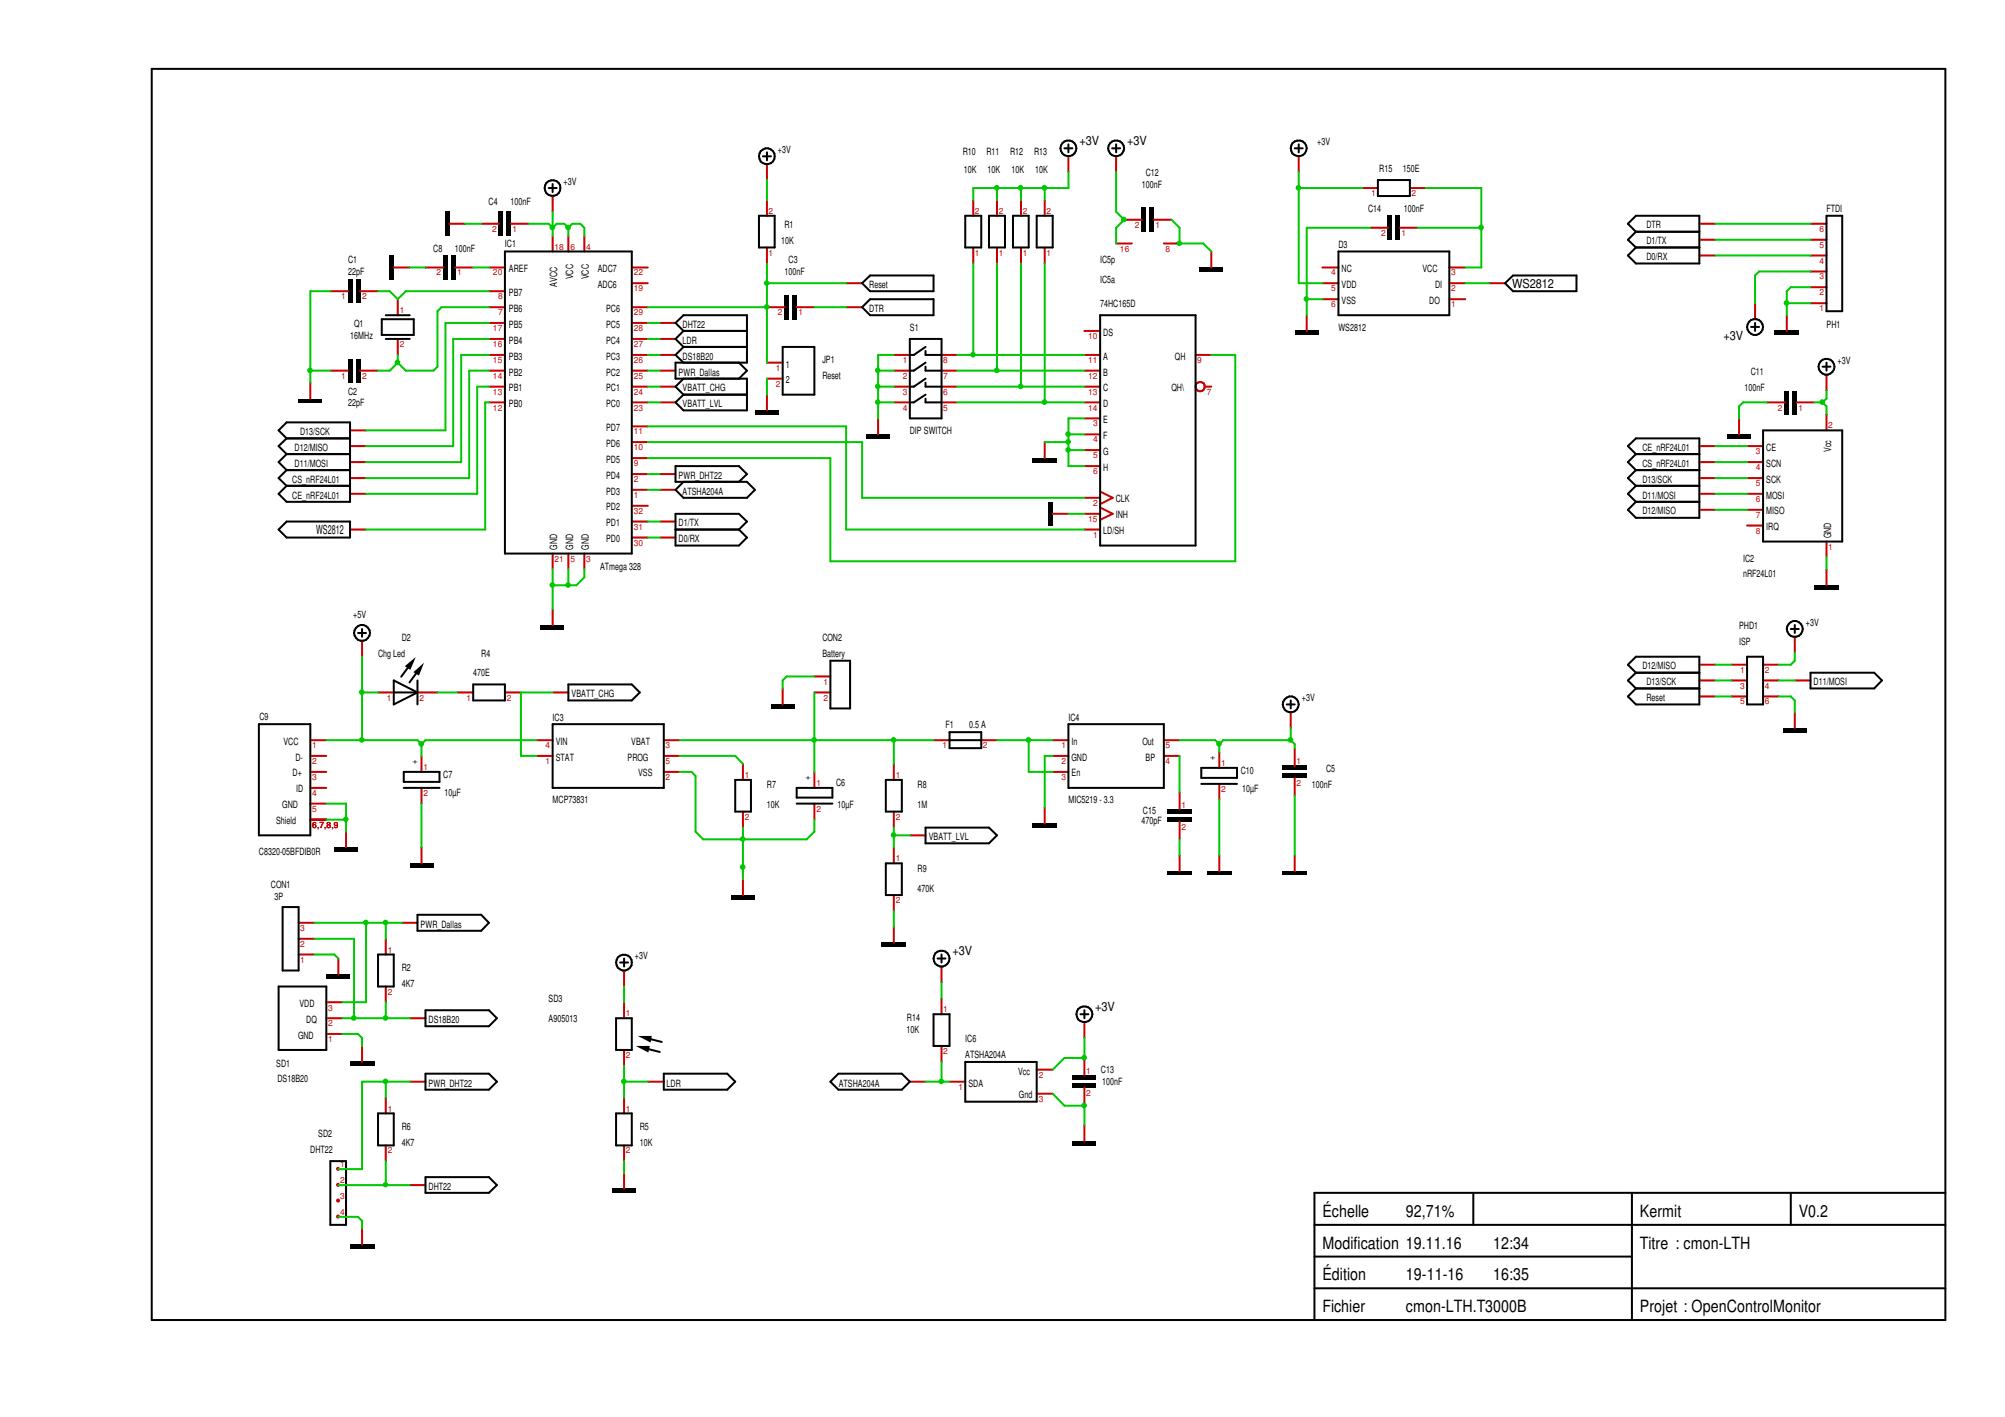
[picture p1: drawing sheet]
<svg xmlns="http://www.w3.org/2000/svg" width="297mm" height="210mm" viewBox="0 0 297 210" stroke-linecap="round" stroke-linejoin="round" font-family="sans-serif">
<path d="M220.6 42h2.4M51.9 78.4h2.3" fill="none" stroke="#c80000" stroke-width=".3"/>
<path d="M223 42l1.2-1.2h9.4v2.3h-9.4zM41.3 78.4l1.2-1.1h9.4v2.3h-9.4z" fill="none" stroke="#000001" stroke-width=".3"/>
<path d="M191.8 49h3.5v.6h-3.5z" fill-rule="evenodd" fill="#000001"/>
<path d="M193.6 46.7v2.3" fill="none" stroke="#c80000" stroke-width=".3"/>
<g fill="#000001">
<path d="M205.6 32h.6v3.5h-.6z" fill-rule="evenodd"/>
<path d="M206.8 32h.6v3.5h-.6z" fill-rule="evenodd"/>
</g>
<path d="M192.4 23.2v2.3M195.9 39.6h2.4M201.8 27.9h2.3M203 33.7h2.6M207.4 33.7h2.6M208.9 27.9h2.3M214.7 39.6h2.4M195.9 44.3h2.4M195.9 42h2.4M214.7 44.3h2.4M214.7 42h2.4" fill="none" stroke="#c80000" stroke-width=".3"/>
<g fill="none" stroke="#000001" stroke-width=".3">
<path d="M191.8 22h1.2M192.4 21.4v1.2M198.3 37.3h16.4v9.4h-16.4zM204.1 26.7h4.8v2.3h-4.8z"/>
<circle cx="192.4" cy="21.9" r="1.18"/>
</g>
<path d="M153 67.9h3.5v.6h-3.5z" fill-rule="evenodd" fill="#000001"/>
<path d="M97.7 72.6h2.4M154.8 65.5v2.4M139.5 143.2v2.3M139.5 147.9v2.3M139.5 154.9v2.4" fill="none" stroke="#c80000" stroke-width=".3"/>
<g fill="none" stroke="#000001" stroke-width=".3">
<path d="M100.1 72.6l1.2-1.2h9.4l1.1 1.2-1.1 1.1h-9.4zM138.3 150.2h2.4v4.7h-2.4zM138.9 142h1.2M139.5 141.4v1.2"/>
<circle cx="139.5" cy="142" r="1.19"/>
</g>
<path d="M158.9 169.1h3.5v.6h-3.5z" fill-rule="evenodd" fill="#000001"/>
<path d="M160.7 151.4v2.4M160.7 166.7v2.4" fill="none" stroke="#c80000" stroke-width=".3"/>
<g fill="none" stroke="#000001" stroke-width=".3">
<path d="M160.1 150.2h1.1M160.7 149.6v1.2"/>
<circle cx="160.6" cy="150.2" r="1.18"/>
</g>
<g fill="#000001">
<path d="M158.9 160.5h3.5v.6h-3.5z" fill-rule="evenodd"/>
<path d="M158.9 159.3h3.5v.6h-3.5z" fill-rule="evenodd"/>
</g>
<path d="M153.6 158.5h2.4M160.7 156.7v2.6M134.8 160.2h2.3M140.7 160.2h2.3M153.6 162h2.4M160.7 161.1v2.7" fill="none" stroke="#c80000" stroke-width=".3"/>
<path d="M143 157.3h10.6v5.9h-10.6zM123 160.2l1.2-1.2h9.4l1.2 1.2-1.2 1.2h-9.4z" fill="none" stroke="#000001" stroke-width=".3"/>
<g fill="#000001">
<path d="M169.2 30.8h.6v3.5h-.6z" fill-rule="evenodd"/>
<path d="M170.3 30.8h.6v3.5h-.6z" fill-rule="evenodd"/>
</g>
<path d="M166.5 32.6h2.7M170.9 32.6h2.7" fill="none" stroke="#c80000" stroke-width=".3"/>
<path d="M177.7 39.6h3.5v.6h-3.5z" fill-rule="evenodd" fill="#000001"/>
<path d="M158.3 23.2v2.3M165.4 23.2v2.3M179.5 37.3v2.3" fill="none" stroke="#c80000" stroke-width=".3"/>
<g fill="none" stroke="#000001" stroke-width=".3">
<path d="M157.7 22h1.2M158.3 21.4v1.2M164.8 22h1.1M165.4 21.4v1.2"/>
<circle cx="158.3" cy="22" r="1.17"/>
<circle cx="165.4" cy="22" r="1.17"/>
</g>
<path d="M128.3 64.3h3.5v.6h-3.5z" fill-rule="evenodd" fill="#000001"/>
<path d="M144.2 29.6v2.4M144.2 36.7v2.3M147.7 29.6v2.4M147.7 36.7v2.3M151.3 29.6v2.4M151.3 36.7v2.3M154.8 29.6v2.4M154.8 36.7v2.3M130.1 62v2.3" fill="none" stroke="#c80000" stroke-width=".3"/>
<path d="M143 32h2.4v4.7h-2.4zM146.5 32h2.4v4.7h-2.4zM150.1 32h2.3v4.7h-2.3zM153.6 32h2.4v4.7h-2.4z" fill="none" stroke="#000001" stroke-width=".3"/>
<path d="M155.4 74.3h.6v3.6h-.6z" fill-rule="evenodd" fill="#000001"/>
<g fill="none" stroke="#c80000" stroke-width=".3">
<path d="M165.4 36.1h2.3M172.4 36.1h2.4M132.4 59.6h2.4M132.4 57.3h2.4M132.4 54.9h2.4M132.4 52.6h2.4M139.5 59.6h2.3M139.5 57.3h2.3M139.5 54.9h2.3M139.5 52.6h2.3M160.7 59.6h2.3M160.7 57.3h2.3"/>
<path d="M160.7 54.9h2.3M160.7 52.6h2.3M160.7 49h2.3M177.1 52.6h2.4M178.5 57.3h1M156 76.1h2.3M160.7 76.1h2.3M160.7 69h2.3M160.7 66.7h2.3M160.7 64.3h2.3M160.7 62h2.3M160.7 73.7h2.3"/>
<path d="M160.7 78.4h2.3M163 75.2l1.8 .9-1.8 .9M163 72.8l1.8 .9-1.8 1"/>
<circle cx="177.8" cy="57.3" r=".68"/>
</g>
<path d="M134.8 50.2h4.7v11.8h-4.7zM137.1 52v.6h2.4M137.1 54.3v.6h2.4M137.1 56.7v.6h2.4M137.1 59.1v.5h2.4M137.1 58.5l-1.7 1.1h-.6M137.1 56.1l-1.7 1.2h-.6M137.1 53.7l-1.7 1.2h-.6M137.1 51.4l-1.7 1.2h-.6M163 46.7h14.1v34.1h-14.1z" fill="none" stroke="#000001" stroke-width=".3"/>
<path d="M190 129.1h3.6v.5h-3.6z" fill-rule="evenodd" fill="#000001"/>
<path d="M191.8 126.7v2.4" fill="none" stroke="#c80000" stroke-width=".3"/>
<path d="M178.9 129.1h3.5v.5h-3.5z" fill-rule="evenodd" fill="#000001"/>
<path d="M180.6 126.7v2.4" fill="none" stroke="#c80000" stroke-width=".3"/>
<path d="M173 129.1h3.5v.5h-3.5z" fill-rule="evenodd" fill="#000001"/>
<path d="M174.8 126.7v2.4" fill="none" stroke="#c80000" stroke-width=".3"/>
<g fill="#000001">
<path d="M173 121.1h3.5v.6h-3.5z" fill-rule="evenodd"/>
<path d="M173 119.9h3.5v.6h-3.5z" fill-rule="evenodd"/>
</g>
<path d="M46 119h2.3M46 116.7h2.3M46 114.3h2.3M46 112h2.3M46 109.6h2.3M174.8 117.3v2.6M46 121.4h2.3M174.8 121.7v2.6" fill="none" stroke="#c80000" stroke-width=".3"/>
<path d="M38.4 107.3h7.6v16.4h-7.6z" fill="none" stroke="#000001" stroke-width=".3"/>
<path d="M48.3 144.4h3.6v.5h-3.6z" fill-rule="evenodd" fill="#000001"/>
<path d="M50.1 142v2.4" fill="none" stroke="#c80000" stroke-width=".3"/>
<path d="M114.2 104.4h3.5v.5h-3.5z" fill-rule="evenodd" fill="#000001"/>
<path d="M116 102v2.4" fill="none" stroke="#c80000" stroke-width=".3"/>
<path d="M44.2 59.1h3.6v.5h-3.6z" fill-rule="evenodd" fill="#000001"/>
<path d="M46 56.7v2.4" fill="none" stroke="#c80000" stroke-width=".3"/>
<path d="M57.7 37.8h.6v3.6h-.6z" fill-rule="evenodd" fill="#000001"/>
<path d="M58.3 39.6h2.4" fill="none" stroke="#c80000" stroke-width=".3"/>
<path d="M66 31.4h.6v3.5h-.6z" fill-rule="evenodd" fill="#000001"/>
<path d="M66.6 33.1h2.3" fill="none" stroke="#c80000" stroke-width=".3"/>
<path d="M262.9 49h3.6v.6h-3.6z" fill-rule="evenodd" fill="#000001"/>
<path d="M264.7 46.7v2.3" fill="none" stroke="#c80000" stroke-width=".3"/>
<path d="M255.9 64.3h3.5v.6h-3.5z" fill-rule="evenodd" fill="#000001"/>
<path d="M257.6 62v2.3" fill="none" stroke="#c80000" stroke-width=".3"/>
<path d="M268.8 86.7h3.6v.6h-3.6z" fill-rule="evenodd" fill="#000001"/>
<path d="M270.6 84.3v2.4" fill="none" stroke="#c80000" stroke-width=".3"/>
<path d="M264.1 107.9h3.5v.6h-3.5z" fill-rule="evenodd" fill="#000001"/>
<path d="M265.9 105.5v2.4" fill="none" stroke="#c80000" stroke-width=".3"/>
<path d="M153 122h3.5v.6h-3.5z" fill-rule="evenodd" fill="#000001"/>
<path d="M154.8 119.6v2.4" fill="none" stroke="#c80000" stroke-width=".3"/>
<path d="M90.7 176.1h3.5v.6h-3.5z" fill-rule="evenodd" fill="#000001"/>
<path d="M92.5 173.8v2.3" fill="none" stroke="#c80000" stroke-width=".3"/>
<path d="M51.9 184.4h3.5v.6h-3.5z" fill-rule="evenodd" fill="#000001"/>
<path d="M53.6 182v2.4" fill="none" stroke="#c80000" stroke-width=".3"/>
<path d="M51.9 157.3h3.5v.6h-3.5z" fill-rule="evenodd" fill="#000001"/>
<path d="M53.6 154.9v2.4" fill="none" stroke="#c80000" stroke-width=".3"/>
<path d="M130.6 139.7h3.6v.5h-3.6z" fill-rule="evenodd" fill="#000001"/>
<path d="M132.4 137.3v2.4" fill="none" stroke="#c80000" stroke-width=".3"/>
<path d="M108.3 132.6h3.5v.6h-3.5z" fill-rule="evenodd" fill="#000001"/>
<path d="M110.1 130.2v2.4" fill="none" stroke="#c80000" stroke-width=".3"/>
<path d="M49.5 125.5h3.5v.6h-3.5z" fill-rule="evenodd" fill="#000001"/>
<path d="M51.3 123.2v2.3" fill="none" stroke="#c80000" stroke-width=".3"/>
<path d="M60.7 127.9h3.5v.6h-3.5z" fill-rule="evenodd" fill="#000001"/>
<path d="M62.4 125.5v2.4" fill="none" stroke="#c80000" stroke-width=".3"/>
<path d="M80.1 92.6h3.5v.6h-3.5z" fill-rule="evenodd" fill="#000001"/>
<path d="M81.9 90.2v2.4" fill="none" stroke="#c80000" stroke-width=".3"/>
<path d="M111.8 60.8h3.6v.6h-3.6z" fill-rule="evenodd" fill="#000001"/>
<path d="M113.6 58.5v2.3" fill="none" stroke="#c80000" stroke-width=".3"/>
<g fill="#000001">
<path d="M65.7 37.8h.6v3.6h-.6z" fill-rule="evenodd"/>
<path d="M66.8 37.8h.6v3.6h-.6z" fill-rule="evenodd"/>
</g>
<path d="M63 39.6h2.7M67.4 39.6h2.7M58.9 44.3v2.4M58.9 50.2v2.4M260 44.9v2.4" fill="none" stroke="#c80000" stroke-width=".3"/>
<g fill="none" stroke="#000001" stroke-width=".3">
<path d="M56.6 47.3h4.7v2.3h-4.7zM57.1 50.2h3.6M57.1 46.7h3.6M259.4 48.4h1.2M260 47.8v1.2"/>
<circle cx="260" cy="48.5" r="1.18"/>
</g>
<g fill="#c80000">
<circle cx="50.1" cy="180.2" r=".3"/>
<circle cx="50.1" cy="177.8" r=".3"/>
<circle cx="50.1" cy="175.5" r=".3"/>
<circle cx="50.1" cy="173.1" r=".3"/>
</g>
<g fill="none" stroke="#000001" stroke-width=".3">
<path d="M22.5 10.2h265.7v185.3h-265.7zM242.4 32h9.4v2.3h-9.4l-1.2-1.2zM270.6 32h2.3v14.1h-2.3zM100.1 57.3l1.2-1.2h9.4v4.7h-9.4l-1.2-1.2 1.2-1.1zM101.3 58.5h9.4M116 51.4h4.6v7.1h-4.6zM127.7 42l1.2-1.2h9.4v2.3h-9.4zM127.7 45.5l1.2-1.2h9.4v2.4h-9.4zM53 93.8h1.2M53.6 93.2v1.1M123 97.9h2.9v7h-2.9zM59.8 116.7h5.3"/>
<path d="M59.8 114.3h5.3v1.5h-5.3zM70.1 101.4h4.7v2.4h-4.7zM84.2 101.4h9.4l1.2 1.2-1.2 1.2h-9.4zM108.9 115.5h2.4v4.7h-2.4zM118 116.7h5.3v1.5h-5.3zM118 119h5.3M131.2 115.5h2.4v4.7h-2.4zM158.3 107.3h14.1v9.4h-14.1zM178 116.1h5.3M178 113.7h5.3v1.5h-5.3zM190.6 104.4h1.2M191.2 103.8v1.1"/>
<path d="M41.9 134.4h2.3v9.4h-2.3zM131.2 127.9h2.4v4.7h-2.4zM137.1 122.6h9.4l1.2 1.1-1.2 1.2h-9.4zM48.9 172h2.4v9.4h-2.4zM218.3 176.7v4.7M241.8 176.7v18.8M265.3 176.7v4.7M288.2 176.7h-93.5v18.8M194.7 181.4h93.5M194.7 186.1h47.1M194.7 190.8h93.5"/>
<circle cx="53.6" cy="93.8" r="1.17"/>
<circle cx="191.2" cy="104.3" r="1.17"/>
</g>
<g fill="none" stroke="#c80000" stroke-width=".3">
<path d="M251.8 33.1h2.3M268.2 33.1h2.4M268.2 35.5h2.4M268.2 37.8h2.4M97.7 57.3h2.4M97.7 59.6h2.4M113.6 56.1h2.4M113.6 53.7h2.4M125.3 42h2.4M125.3 45.5h2.4M268.2 40.2h2.4M268.2 42.5h2.4"/>
<path d="M268.2 44.9h2.4M53.6 94.9v2.4M56 102.6h2.3M61.8 102.6h3M62.4 112v2.3M62.4 116.7v2.3M67.7 102.6h2.4M74.8 102.6h2.4M81.9 102.6h2.3M110.1 113.2v2.3M120.6 102.6h2.4M120.6 100.2h2.4"/>
<path d="M120.6 114.3v2.4M120.6 119v2.4M132.4 113.2v2.3M156 112h2.3M156 109.6h2.3M156 114.3h2.3M172.4 112h2.4M172.4 109.6h2.4M180.6 111.4v2.3M180.6 116.1v2.3M191.2 105.5v2.4M44.2 136.7h2.4"/>
<path d="M44.2 139.1h2.4M110.1 120.2v2.4M132.4 120.2v2.4M132.4 125.5v2.4M132.4 132.6v2.4M134.8 123.7h2.3M44.2 141.4h2.4"/>
</g>
<path d="M60 98.7l1.6-1.4-.8 1.9z" fill="#000001"/>
<path d="M60.9 98.3l-1.5 1.9M58.3 100.8l3.5 1.8-3.5 1.8zM61.8 100.8v3.6" fill="none" stroke="#000001" stroke-width=".3"/>
<path d="M61.3 99.6l1.5-1.4-.7 1.9z" fill="#000001"/>
<g fill="none" stroke="#000001" stroke-width=".3">
<path d="M101.3 49l-1.2-1.2 1.2-1.1h9.4v7h-9.4l-1.2-1.1 1.2-1.2M101.3 49h9.4M101.3 49l-1.2 1.2 1.2 1.2M101.3 51.4h9.4M100.1 69h9.4l1.2 1.2-1.2 1.2h-9.4zM62.1 99.1l-1.4 2M58.3 102.6h3.5M81.9 107.3h16.4v9.4h-16.4zM63 149.6h9.4l1.2 1.2-1.2 1.2h-9.4zM63 159h9.4l1.2 1.2-1.2 1.2h-9.4zM91.3 150.8h2.3v4.7h-2.3zM91.9 142.6h1.1"/>
<path d="M92.5 142v1.2M95.7 153.8l2.3 .5M98.3 159h9.4l1.2 1.2-1.2 1.2h-9.4zM56 164.9h2.3v4.8h-2.3zM63 174.4h9.4l1.2 1.2-1.2 1.1h-9.4zM91.3 164.9h2.3v4.8h-2.3z"/>
<circle cx="92.4" cy="142.6" r="1.19"/>
</g>
<g fill="none" stroke="#c80000" stroke-width=".3">
<path d="M97.7 47.8h2.4M97.7 50.2h2.4M97.7 52.6h2.4M97.7 70.2h2.4M79.5 112h2.4M79.5 109.6h2.4M98.3 112h2.4M98.3 114.3h2.4M98.3 109.6h2.4M60.7 150.8h2.3M92.5 143.8v2.3M92.5 148.5v2.3"/>
<path d="M92.5 155.5v2.4M57.1 162.6v2.3M57.1 169.7v2.3M60.7 160.2h2.3M60.7 175.6h2.3M92.5 162.6v2.3M92.5 169.7v2.3M96 160.2h2.3"/>
</g>
<path d="M94.2 154.9h2.1l-.2 1z" fill="#000001"/>
<path d="M95.4 155.2l2.3 .6" fill="none" stroke="#000001" stroke-width=".3"/>
<path d="M94.5 153.5h2.1l-.2 .9z" fill="#000001"/>
<g fill="none" stroke="#c80000" stroke-width=".3">
<path d="M97.7 54.9h2.4M270.6 55.5v2.4M251.8 98.5h2.3M256.5 98.5h2.3M261.2 98.5h2.3M265.9 94.3v2.4M251.8 100.8h2.3M251.8 103.2h2.3M256.5 100.8h2.3M256.5 103.2h2.3M261.2 100.8h2.3M261.2 103.2h2.3"/>
<path d="M265.9 100.8h2.3M57.1 139.1v2.3M59.5 136.7h2.3M48.3 148.5h2.4M48.3 150.8h2.4M48.3 153.2h2.4M57.1 146.1v2.4"/>
</g>
<g fill="none" stroke="#000001" stroke-width=".3">
<path d="M100.1 53.7h9.4l1.2 1.2-1.2 1.2h-9.4zM270 54.3h1.2M270.6 53.7v1.2M242.4 99.7h9.4M242.4 99.7l-1.2-1.2 1.2-1.2h9.4v7.1h-9.4l-1.2-1.2 1.2-1.2M242.4 99.7l-1.2 1.1 1.2 1.2M258.8 97.3h2.4v7.1h-2.4zM265.3 93.2h1.2M265.9 92.6v1.2M268.2 99.7h9.5l1.1 1.1-1.1 1.2h-9.5zM242.4 102h9.4M61.8 135.5h9.5l1.1 1.2-1.1 1.2h-9.5z"/>
<path d="M41.3 146.1h7v9.4h-7zM56 141.4h2.3v4.7h-2.3z"/>
<circle cx="270.6" cy="54.3" r="1.18"/>
<circle cx="265.9" cy="93.2" r="1.17"/>
</g>
<g fill="#000001">
<path d="M264.4 57.9h.6v3.5h-.6z" fill-rule="evenodd"/>
<path d="M265.6 57.9h.6v3.5h-.6z" fill-rule="evenodd"/>
</g>
<g fill="none" stroke="#c80000" stroke-width=".3">
<path d="M81.9 29v2.4M113.6 24.3v2.4M251.8 37.8h2.3M251.8 35.5h2.3M261.8 59.6h2.6M266.2 59.6h2.6M51.9 68.5h2.3M51.9 66.1h2.3M51.9 73.2h2.3M51.9 70.8h2.3M51.9 63.8h2.3M97.7 77.3h2.4"/>
<path d="M97.7 79.6h2.4M251.8 68.5h2.3M251.8 66.1h2.3M251.8 75.5h2.3M251.8 73.2h2.3M251.8 70.8h2.3M258.8 68.5h2.4M258.8 66.1h2.4M258.8 75.5h2.4M258.8 73.2h2.4M258.8 70.8h2.4M258.8 77.9h2.4"/>
<path d="M270.6 61.4v2.4M270.6 80.2v2.3"/>
</g>
<g fill="none" stroke="#000001" stroke-width=".3">
<path d="M81.3 27.9h1.2M81.9 27.3v1.1M113 23.2h1.2M113.6 22.6v1.1M241.2 35.5l1.2-1.2h9.4v4.7h-9.4l-1.2-1.2 1.2-1.1zM242.4 36.7h9.4M42.5 69.6h9.4M42.5 67.3h9.4M42.5 64.9h9.4M42.5 64.9l-1.2-1.1 1.2-1.2h9.4v11.7h-9.4l-1.2-1.1 1.2-1.2M42.5 72h9.4M42.5 69.6l-1.2 1.2 1.2 1.2"/>
<path d="M42.5 67.3l-1.2 1.2 1.2 1.1M42.5 64.9l-1.2 1.2 1.2 1.2M100.1 76.1h9.4l1.2 1.2-1.2 1.1 1.2 1.2-1.2 1.2h-9.4zM100.1 78.4h9.4M242.4 67.3l-1.2-1.2 1.2-1.2h9.4v11.8h-9.4l-1.2-1.2 1.2-1.2M242.4 69.6h9.4M242.4 67.3l-1.2 1.2 1.2 1.1M242.4 67.3h9.4M242.4 74.3h9.4M242.4 72l-1.2 1.2 1.2 1.1M242.4 72h9.4M242.4 69.6l-1.2 1.2 1.2 1.2"/>
<path d="M261.2 63.8h11.7v16.4h-11.7z"/>
<circle cx="81.9" cy="27.8" r="1.18"/>
<circle cx="113.6" cy="23.1" r="1.18"/>
</g>
<g fill="#000001">
<path d="M190 114.6h3.6v.6h-3.6z" fill-rule="evenodd"/>
<path d="M190 113.5h3.6v.5h-3.6z" fill-rule="evenodd"/>
</g>
<path d="M191.8 110.8v2.7M191.8 115.2v2.7" fill="none" stroke="#c80000" stroke-width=".3"/>
<g fill="#000001">
<path d="M73.9 31.4h.6v3.5h-.6z" fill-rule="evenodd"/>
<path d="M75.1 31.4h.6v3.5h-.6z" fill-rule="evenodd"/>
</g>
<path d="M71.3 33.1h2.6M75.7 33.1h2.6" fill="none" stroke="#c80000" stroke-width=".3"/>
<g fill="#000001">
<path d="M116.2 43.7h.6v3.6h-.6z" fill-rule="evenodd"/>
<path d="M117.4 43.7h.6v3.6h-.6z" fill-rule="evenodd"/>
</g>
<path d="M113.6 29.6v2.4M113.6 36.7v2.3M113.6 45.5h2.6M118 45.5h2.6" fill="none" stroke="#c80000" stroke-width=".3"/>
<path d="M112.4 32h2.4v4.7h-2.4z" fill="none" stroke="#000001" stroke-width=".3"/>
<g fill="#000001">
<path d="M52.7 53.2h.6v3.5h-.6z" fill-rule="evenodd"/>
<path d="M51.6 53.2h.6v3.5h-.6z" fill-rule="evenodd"/>
</g>
<path d="M48.9 54.9h2.7M53.3 54.9h2.7" fill="none" stroke="#c80000" stroke-width=".3"/>
<g fill="#000001">
<path d="M52.7 41.4h.6v3.5h-.6z" fill-rule="evenodd"/>
<path d="M51.6 41.4h.6v3.5h-.6z" fill-rule="evenodd"/>
</g>
<g fill="none" stroke="#c80000" stroke-width=".3">
<path d="M72.4 39.6h2.4M81.9 34.9v2.4M84.2 34.9v2.4M86.6 34.9v2.4M93.6 39.6h2.4M48.9 43.1h2.7M53.3 43.1h2.7M72.4 43.1h2.4M72.4 54.9h2.4M72.4 52.6h2.4M72.4 50.2h2.4M72.4 47.8h2.4"/>
<path d="M72.4 45.5h2.4M72.4 59.6h2.4M72.4 57.3h2.4M93.6 54.9h2.4M93.6 52.6h2.4M93.6 50.2h2.4M93.6 47.8h2.4M93.6 45.5h2.4M93.6 42h2.4M93.6 59.6h2.4M93.6 57.3h2.4M93.6 79.6h2.4"/>
<path d="M93.6 77.3h2.4M93.6 74.9h2.4M93.6 63.2h2.4M93.6 65.5h2.4M93.6 67.9h2.4M93.6 70.2h2.4M93.6 72.6h2.4M81.9 82v2.3M84.2 82v2.3M86.6 82v2.3M138.3 109.6h2.4M145.4 109.6h2.3"/>
</g>
<path d="M74.8 37.3h18.8v44.7h-18.8zM140.7 109.6h4.7M140.7 108.5h4.7v2.3h-4.7z" fill="none" stroke="#000001" stroke-width=".3"/>
<path d="M72.4 59.6h-.5v18.8h-17.7M217.1 42h3.5" fill="none" stroke="#00c800" stroke-width=".3"/>
<circle cx="219.4" cy="33.7" r=".42" fill="#00c800"/>
<path d="M210 33.7h9.5M211.2 27.9h8.3v11.7h-2.4M96 72.6h1.7" fill="none" stroke="#00c800" stroke-width=".3"/>
<circle cx="139.5" cy="160.2" r=".42" fill="#00c800"/>
<path d="M139.5 157.3v2.9M137.1 160.2h3.6" fill="none" stroke="#00c800" stroke-width=".3"/>
<circle cx="154.7" cy="59.6" r=".42" fill="#00c800"/>
<path d="M154.8 39v20.6M141.8 59.6h18.9" fill="none" stroke="#00c800" stroke-width=".3"/>
<circle cx="151.2" cy="57.2" r=".41" fill="#00c800"/>
<path d="M151.3 39v18.3M141.8 57.3h18.9" fill="none" stroke="#00c800" stroke-width=".3"/>
<circle cx="147.7" cy="54.9" r=".42" fill="#00c800"/>
<path d="M147.7 39v15.9M141.8 54.9h18.9" fill="none" stroke="#00c800" stroke-width=".3"/>
<circle cx="144.2" cy="52.5" r=".42" fill="#00c800"/>
<path d="M144.2 39v13.6M141.8 52.6h18.9M179.5 52.6h3.5v30.5h-60v-15.2h-27M96 63.2h29.3v15.2h35.4M96 65.5h31.7v8.2h33M174.8 112v5.3" fill="none" stroke="#00c800" stroke-width=".3"/>
<circle cx="193.5" cy="44.3" r=".41" fill="#00c800"/>
<path d="M203 33.7h-9.4v13M193.6 44.3h2.3" fill="none" stroke="#00c800" stroke-width=".3"/>
<circle cx="158.2" cy="65.4" r=".42" fill="#00c800"/>
<path d="M158.3 65.5v3.5h2.4M160.7 62h-2.4v2.3h2.4" fill="none" stroke="#00c800" stroke-width=".3"/>
<circle cx="158.2" cy="64.3" r=".42" fill="#00c800"/>
<path d="M158.3 66.7h2.4M158.3 64.3v1.2" fill="none" stroke="#00c800" stroke-width=".3"/>
<circle cx="158.2" cy="66.6" r=".42" fill="#00c800"/>
<path d="M154.8 65.5h3.5M156 162l1.7 1.8h3" fill="none" stroke="#00c800" stroke-width=".3"/>
<circle cx="160.6" cy="163.7" r=".42" fill="#00c800"/>
<path d="M173.6 32.6l1.2 1.1v2.4h3.5M160.7 163.8v2.9" fill="none" stroke="#00c800" stroke-width=".3"/>
<circle cx="174.7" cy="36" r=".41" fill="#00c800"/>
<path d="M178.3 36.1l1.2 1.2" fill="none" stroke="#00c800" stroke-width=".3"/>
<circle cx="130" cy="59.6" r=".41" fill="#00c800"/>
<path d="M130.1 57.3v2.3h2.3" fill="none" stroke="#00c800" stroke-width=".3"/>
<circle cx="130" cy="57.2" r=".41" fill="#00c800"/>
<path d="M130.1 54.9v2.4h2.3" fill="none" stroke="#00c800" stroke-width=".3"/>
<circle cx="130" cy="54.9" r=".41" fill="#00c800"/>
<path d="M130.1 59.6v2.4M132.4 52.6h-2.3v2.3h2.3M158.3 76.1h2.4M270.6 82.5v1.8M120.6 100.2h-4.1l-.5 .6v1.2M180.6 118.4v8.3M191.8 117.9v8.8M263.5 103.2h1.8l.6 .6v1.7M174.8 124.3v2.4M46.6 141.4h2.9l.6 .6" fill="none" stroke="#00c800" stroke-width=".3"/>
<circle cx="264.7" cy="44.9" r=".42" fill="#00c800"/>
<path d="M261.8 59.6h-3.6l-.6 .6v1.8M264.7 44.9h3.5M268.2 42.5h-2.9l-.6 .6v3.6" fill="none" stroke="#00c800" stroke-width=".3"/>
<circle cx="45.9" cy="54.9" r=".42" fill="#00c800"/>
<path d="M60.7 39.6h2.3M68.9 33.1h2.4M46 54.9h2.9M48.9 43.1h-2.9v13.6M113.6 56.1v2.4M81.9 84.3v2.4h2.3M86.6 84.3v1.2l-1.2 1.2" fill="none" stroke="#00c800" stroke-width=".3"/>
<circle cx="81.8" cy="86.7" r=".42" fill="#00c800"/>
<path d="M84.2 84.3v2.4h1.2" fill="none" stroke="#00c800" stroke-width=".3"/>
<circle cx="84.2" cy="86.7" r=".42" fill="#00c800"/>
<path d="M81.9 86.7v3.5M156 112h-1.2v7.6M132.4 135v2.3M50.7 153.2h2.3l.6 .6v1.1M92.5 172v1.8M50.1 180.3h2.9l.6 .5v1.2" fill="none" stroke="#00c800" stroke-width=".3"/>
<circle cx="51.2" cy="121.4" r=".42" fill="#00c800"/>
<path d="M48.3 119h3v4.2M62.4 119v6.5M48.3 121.4h3" fill="none" stroke="#00c800" stroke-width=".3"/>
<circle cx="110" cy="128.4" r=".42" fill="#00c800"/>
<path d="M110.1 122.6v1.7h9.4M110.1 128.5v.6" fill="none" stroke="#00c800" stroke-width=".3"/>
<circle cx="110" cy="124.3" r=".42" fill="#00c800"/>
<path d="M70.1 39.6h2.3M56 43.1h1.7l1.2 1.2 1.2-1.2h12.3M100.7 114.3h1.7l.6 .6v8.3l1.2 1.1h5.9v5.9M100.7 112h8.2l1.2 1.2M120.6 121.4v1.8l-1.1 1.1" fill="none" stroke="#00c800" stroke-width=".3"/>
<circle cx="152.4" cy="109.6" r=".42" fill="#00c800"/>
<path d="M254.1 33.1h14.1M96 57.3h1.7M96 59.6h1.7M120.6 45.5h4.7M81.9 102.6h-4.7v9.4h2.3M147.7 109.6h8.3M152.4 109.6v4.7h3.6" fill="none" stroke="#00c800" stroke-width=".3"/>
<circle cx="132.4" cy="123.7" r=".42" fill="#00c800"/>
<path d="M120.6 102.6v7M132.4 122.6v2.9M132.4 123.7h2.4" fill="none" stroke="#00c800" stroke-width=".3"/>
<circle cx="132.4" cy="109.6" r=".42" fill="#00c800"/>
<path d="M120.6 109.6h17.7M132.4 109.6v3.6" fill="none" stroke="#00c800" stroke-width=".3"/>
<circle cx="120.6" cy="109.6" r=".42" fill="#00c800"/>
<path d="M96 70.2h1.7M64.8 102.6h2.9M100.7 109.6h19.9v4.7M50.1 173.2h3.5" fill="none" stroke="#00c800" stroke-width=".3"/>
<circle cx="57.1" cy="160.2" r=".42" fill="#00c800"/>
<path d="M96 47.8h1.7M57.1 160.2v2.4M60.7 160.2h-7.1v13" fill="none" stroke="#00c800" stroke-width=".3"/>
<circle cx="57.1" cy="175.5" r=".41" fill="#00c800"/>
<path d="M96 52.6h1.7M46.6 139.1h5.9M50.1 175.6h10.6M57.1 172v3.6" fill="none" stroke="#00c800" stroke-width=".3"/>
<circle cx="52.4" cy="150.8" r=".42" fill="#00c800"/>
<path d="M52.5 139.1v11.7M57.1 148.5v2.3h-6.4" fill="none" stroke="#00c800" stroke-width=".3"/>
<circle cx="57.1" cy="150.8" r=".42" fill="#00c800"/>
<path d="M96 50.2h1.7M57.1 150.8h3.6M92.5 157.9v4.7" fill="none" stroke="#00c800" stroke-width=".3"/>
<circle cx="92.4" cy="160.2" r=".42" fill="#00c800"/>
<path d="M96 54.9h1.7M92.5 160.2h3.5" fill="none" stroke="#00c800" stroke-width=".3"/>
<circle cx="54.2" cy="136.7" r=".42" fill="#00c800"/>
<path d="M46.6 136.7h10.5M54.2 136.7v11.8h-3.5" fill="none" stroke="#00c800" stroke-width=".3"/>
<circle cx="57.1" cy="136.7" r=".42" fill="#00c800"/>
<g fill="none" stroke="#00c800" stroke-width=".3">
<path d="M72.4 54.9h-2.9v15.9h-15.3M72.4 52.6h-4.1v15.9h-14.1M72.4 57.3h-1.7v15.9h-16.5M72.4 50.2h-5.3v15.9h-12.9M72.4 47.8h-6.4v16h-11.8M254.1 70.8h4.7M254.1 68.5h4.7M254.1 73.2h4.7M254.1 66.1h4.7M254.1 75.5h4.7M254.1 98.5h2.4M254.1 100.8h2.4"/>
<path d="M263.5 100.8h2.4M59.5 136.7h-2.4v2.4"/>
</g>
<circle cx="58.9" cy="53.7" r=".42" fill="#00c800"/>
<path d="M58.9 52.6v1.1M58.9 53.7l-1.2 1.2h-1.7M72.4 45.5h-7l-.6 .6v8.2l-.6 .6h-4.1l-1.2-1.2" fill="none" stroke="#00c800" stroke-width=".3"/>
<circle cx="62.4" cy="110.2" r=".42" fill="#00c800"/>
<path d="M62.4 110.2v1.8" fill="none" stroke="#00c800" stroke-width=".3"/>
<circle cx="53.6" cy="109.6" r=".42" fill="#00c800"/>
<path d="M48.3 109.6h5.3M79.5 109.6h-16.5l-.6 .6" fill="none" stroke="#00c800" stroke-width=".3"/>
<circle cx="53.6" cy="102.5" r=".42" fill="#00c800"/>
<path d="M254.1 37.8h14.1M254.1 35.5h14.1M96 79.6h1.7M96 77.3h1.7M53.6 97.3v12.3h8.2l.6 .6M53.6 102.6h2.4" fill="none" stroke="#00c800" stroke-width=".3"/>
<circle cx="113.6" cy="41.9" r=".41" fill="#00c800"/>
<path d="M113.6 39v6.5h-17.6" fill="none" stroke="#00c800" stroke-width=".3"/>
<circle cx="113.6" cy="45.5" r=".42" fill="#00c800"/>
<path d="M113.6 45.5v8.2M113.6 42h11.7M254.1 103.2h2.4" fill="none" stroke="#00c800" stroke-width=".3"/>
<circle cx="192.4" cy="27.8" r=".42" fill="#00c800"/>
<path d="M192.4 27.9h9.4M192.4 25.5v16.5h3.5M139.5 145.5v2.4M160.7 156.7h-3l-1.7 1.8" fill="none" stroke="#00c800" stroke-width=".3"/>
<circle cx="160.6" cy="156.7" r=".42" fill="#00c800"/>
<path d="M165.4 33.7v2.4M160.7 153.8v2.9" fill="none" stroke="#00c800" stroke-width=".3"/>
<circle cx="166.5" cy="32.5" r=".42" fill="#00c800"/>
<path d="M144.2 29.6v-1.7h3.5v1.7M151.3 27.9h3.5v1.7M165.4 25.5v5.9l1.1 1.2-1.1 1.1" fill="none" stroke="#00c800" stroke-width=".3"/>
<circle cx="147.7" cy="27.8" r=".42" fill="#00c800"/>
<path d="M147.7 27.9h3.6v1.7" fill="none" stroke="#00c800" stroke-width=".3"/>
<circle cx="151.2" cy="27.8" r=".41" fill="#00c800"/>
<path d="M154.8 27.9h3.5" fill="none" stroke="#00c800" stroke-width=".3"/>
<circle cx="154.7" cy="27.8" r=".42" fill="#00c800"/>
<path d="M84.8 33.1h1.2l.6 .6v1.2M158.3 25.5v2.4" fill="none" stroke="#00c800" stroke-width=".3"/>
<circle cx="84.2" cy="33.7" r=".42" fill="#00c800"/>
<path d="M82.5 33.1h1.1l.6 .6M84.2 33.7v1.2M84.8 33.1l-.6 .6" fill="none" stroke="#00c800" stroke-width=".3"/>
<circle cx="81.8" cy="33.7" r=".42" fill="#00c800"/>
<path d="M78.3 33.1h3l.6 .6 .6-.6M81.9 31.4v3.5M268.2 40.2h-7.6l-.6 .6v4.1M174.8 109.6h5.2l.6 .6M180.6 110.2v1.2M181.2 109.6l-.6 .6" fill="none" stroke="#00c800" stroke-width=".3"/>
<circle cx="180.6" cy="110.2" r=".42" fill="#00c800"/>
<path d="M181.2 109.6h10l.6 .6v.6" fill="none" stroke="#00c800" stroke-width=".3"/>
<circle cx="191.2" cy="109.6" r=".42" fill="#00c800"/>
<path d="M113.6 26.7v2.9M268.8 59.6h1.2M270 59.6l.6 .6v1.2M270.6 59.1l-.6 .5M265.9 96.7v1.2l-.6 .6h-1.8M191.2 107.9v1.7M92.5 146.1v2.4" fill="none" stroke="#00c800" stroke-width=".3"/>
<circle cx="270" cy="59.6" r=".42" fill="#00c800"/>
<path d="M270.6 57.9v1.2" fill="none" stroke="#00c800" stroke-width=".3"/>
<g font-size="2.5" fill="#000001">
<text x="195.9" y="185">Modification 19.11.16</text>
<text x="195.9" y="180.3">Échelle</text>
<text x="208.3" y="180.3">92,71%</text>
<text x="221.2" y="185">12:34</text>
<text x="243" y="185">Titre : cmon-LTH</text>
<text x="243" y="180.3">Kermit</text>
<text x="266.5" y="180.3">V0.2</text>
<text x="195.9" y="189.7">Édition</text>
<text x="208.3" y="189.7">19-11-16</text>
<text x="221.2" y="189.7">16:35</text>
<text x="195.9" y="194.4">Fichier</text>
<text x="208.3" y="194.4">cmon-LTH.T3000B</text>
<text x="243" y="194.4">Projet : OpenControlMonitor</text>
</g>
<g font-size="1.9" fill="#000001">
<text x="159.9" y="21.5">+3V</text>
<text x="167" y="21.5">+3V</text>
<text x="224" y="42.7">WS2812</text>
<text x="255.4" y="50.3">+3V</text>
<text x="46.8" y="79.2">WS2812</text>
<text x="141.1" y="141.5">+3V</text>
<text x="162.3" y="149.8">+3V</text>
</g>
<g font-size="1.5" fill="#000001">
<text x="115.2" y="22.6">+3V</text>
<text x="142.6" y="23">R10</text>
<text x="146.1" y="23">R11</text>
<text x="149.6" y="23">R12</text>
<text x="153.2" y="23">R13</text>
<text x="195.2" y="21.5">+3V</text>
<text x="83.5" y="27.4">+3V</text>
<text x="142.8" y="25.6">10K</text>
<text x="146.3" y="25.6">10K</text>
<text x="149.9" y="25.6">10K</text>
<text x="153.4" y="25.6">10K</text>
<text x="169.2" y="27.9">100nF</text>
<text x="169.8" y="26.1">C12</text>
<text x="204.3" y="25.4">R15</text>
<text x="207.8" y="25.4">150E</text>
<text x="72.4" y="30.3">C4</text>
<text x="75.6" y="30.3">100nF</text>
<text x="116.2" y="33.8">R1</text>
<text x="202.7" y="31.4">C14</text>
<text x="208" y="31.4">100nF</text>
<text x="243.9" y="33.8">DTR</text>
<text x="270.6" y="31.5">FTDI</text>
<text x="51.6" y="40.8">22pF</text>
<text x="51.6" y="39">C1</text>
<text x="64.2" y="37.3">C8</text>
<text x="67.4" y="37.3">100nF</text>
<text x="74.8" y="36.7">IC1</text>
<text x="75.4" y="40.3">AREF</text>
<text x="84.9" y="41.4" transform="rotate(-90 84.9 41.4)">VCC</text>
<text x="87.2" y="41.4" transform="rotate(-90 87.2 41.4)">VCC</text>
<text x="88.6" y="40.3">ADC7</text>
<text x="115.7" y="36.2">10K</text>
<text x="116.2" y="40.8">100nF</text>
<text x="116.8" y="39">C3</text>
<text x="163" y="39">IC5p</text>
<text x="163" y="42">IC5a</text>
<text x="198.3" y="36.8">D3</text>
<text x="198.8" y="40.3">NC</text>
<text x="210.7" y="40.3">VCC</text>
<text x="243.9" y="38.6">D0/RX</text>
<text x="243.9" y="36.2">D1/TX</text>
<text x="75.4" y="43.9">PB7</text>
<text x="75.4" y="46.2">PB6</text>
<text x="82.5" y="42.5" transform="rotate(-90 82.5 42.5)">AVCC</text>
<text x="88.6" y="42.7">ADC6</text>
<text x="89.8" y="46.2">PC6</text>
<text x="128.8" y="42.7">Reset</text>
<text x="128.8" y="46.2">DTR</text>
<text x="163" y="45.5">74HC165D</text>
<text x="198.8" y="45">VSS</text>
<text x="198.8" y="42.7">VDD</text>
<text x="211.8" y="45">DO</text>
<text x="212.6" y="42.7">DI</text>
<text x="51.9" y="50.2">16MHz</text>
<text x="52.5" y="48.4">Q1</text>
<text x="75.4" y="48.6">PB5</text>
<text x="75.4" y="50.9">PB4</text>
<text x="75.4" y="53.3">PB3</text>
<text x="89.8" y="53.3">PC3</text>
<text x="89.8" y="50.9">PC4</text>
<text x="89.8" y="48.6">PC5</text>
<text x="101.1" y="48.6">DHT22</text>
<text x="101.1" y="50.9">LDR</text>
<text x="101.1" y="53.3">DS18B20</text>
<text x="121.8" y="53.7">JP1</text>
<text x="134.8" y="49">S1</text>
<text x="163.4" y="53.3">A</text>
<text x="163.4" y="49.7">DS</text>
<text x="174.1" y="53.3">QH</text>
<text x="198.3" y="49">WS2812</text>
<text x="270.6" y="48.5">PH1</text>
<text x="272.2" y="53.8">+3V</text>
<text x="51.6" y="58.5">C2</text>
<text x="75.4" y="55.6">PB2</text>
<text x="75.4" y="58">PB1</text>
<text x="89.8" y="55.6">PC2</text>
<text x="89.8" y="58">PC1</text>
<text x="100.5" y="55.6">PWR_Dallas</text>
<text x="101.1" y="58">VBATT_CHG</text>
<text x="116.4" y="56.8">2</text>
<text x="116.4" y="54.4">1</text>
<text x="121.8" y="56.1">Reset</text>
<text x="163.4" y="58">C</text>
<text x="163.4" y="55.6">B</text>
<text x="173.6" y="58">QH\</text>
<text x="258.4" y="58">100nF</text>
<text x="259.4" y="55.6">C11</text>
<text x="44.4" y="64.4">D13/SCK</text>
<text x="51.6" y="60.2">22pF</text>
<text x="75.4" y="60.3">PB0</text>
<text x="89.8" y="60.3">PC0</text>
<text x="89.8" y="63.8">PD7</text>
<text x="101.1" y="60.3">VBATT_LVL</text>
<text x="134.8" y="64.3">DIP SWITCH</text>
<text x="163.4" y="60.3">D</text>
<text x="163.4" y="65">F</text>
<text x="163.4" y="62.7">E</text>
<text x="43.3" y="71.5">CS_nRF24L01</text>
<text x="43.6" y="69.1">D11/MOSI</text>
<text x="43.6" y="66.8">D12/MISO</text>
<text x="89.8" y="66.2">PD6</text>
<text x="89.8" y="68.5">PD5</text>
<text x="89.8" y="70.9">PD4</text>
<text x="100.5" y="70.9">PWR_DHT22</text>
<text x="163.4" y="69.7">H</text>
<text x="163.4" y="67.4">G</text>
<text x="243.3" y="69.1">CS_nRF24L01</text>
<text x="243.3" y="66.8">CE_nRF24L01</text>
<text x="243.3" y="71.5">D13/SCK</text>
<text x="261.7" y="71.5">SCK</text>
<text x="261.7" y="69.1">SCN</text>
<text x="261.7" y="66.8">CE</text>
<text x="271.3" y="67" transform="rotate(-90 271.3 67)">Vcc</text>
<text x="43.3" y="73.9">CE_nRF24L01</text>
<text x="89.8" y="78">PD1</text>
<text x="89.8" y="75.6">PD2</text>
<text x="89.8" y="73.3">PD3</text>
<text x="100.5" y="78">D1/TX</text>
<text x="101.1" y="73.3">ATSHA204A</text>
<text x="165.3" y="76.8">INH</text>
<text x="165.3" y="74.4">CLK</text>
<text x="243.3" y="76.2">D12/MISO</text>
<text x="243.3" y="73.9">D11/MOSI</text>
<text x="261.7" y="76.2">MISO</text>
<text x="261.7" y="73.9">MOSI</text>
<text x="82.5" y="81.4" transform="rotate(-90 82.5 81.4)">GND</text>
<text x="84.9" y="81.4" transform="rotate(-90 84.9 81.4)">GND</text>
<text x="87.2" y="81.4" transform="rotate(-90 87.2 81.4)">GND</text>
<text x="89.8" y="80.3">PD0</text>
<text x="100.5" y="80.3">D0/RX</text>
<text x="163.4" y="79.2">LD/SH</text>
<text x="258.2" y="83.3">IC2</text>
<text x="261.7" y="78.6">IRQ</text>
<text x="271.3" y="79.8" transform="rotate(-90 271.3 79.8)">GND</text>
<text x="88.9" y="84.4">ATmega 328</text>
<text x="258.2" y="85.5">nRF24L01</text>
<text x="52.3" y="91.5">+5V</text>
<text x="59.5" y="94.9">D2</text>
<text x="121.8" y="94.9">CON2</text>
<text x="257.6" y="95.5">ISP</text>
<text x="257.6" y="93.2">PHD1</text>
<text x="267.5" y="92.7">+3V</text>
<text x="56" y="97.3">Chg Led</text>
<text x="70.1" y="100.2">470E</text>
<text x="71.3" y="97.3">R4</text>
<text x="121.8" y="97.3">Battery</text>
<text x="243.3" y="99.1">D12/MISO</text>
<text x="243.9" y="101.5">D13/SCK</text>
<text x="268.7" y="101.5">D11/MOSI</text>
<text x="38.4" y="106.7">C9</text>
<text x="81.9" y="106.8">IC3</text>
<text x="84.7" y="103.3">VBATT_CHG</text>
<text x="140.1" y="107.9">F1</text>
<text x="143.6" y="107.9">0.5 A</text>
<text x="158.3" y="106.8">IC4</text>
<text x="192.9" y="103.8">+3V</text>
<text x="243.9" y="103.8">Reset</text>
<text x="42" y="110.3">VCC</text>
<text x="43.8" y="112.7">D-</text>
<text x="61.8" y="113.2" transform="rotate(-90 61.8 113.2)">+</text>
<text x="82.3" y="112.7">STAT</text>
<text x="82.3" y="110.3">VIN</text>
<text x="93" y="112.7">PROG</text>
<text x="93.5" y="110.3">VBAT</text>
<text x="158.7" y="112.7">GND</text>
<text x="158.7" y="110.3">In</text>
<text x="169.2" y="110.3">Out</text>
<text x="169.7" y="112.7">BP</text>
<text x="180" y="112.6" transform="rotate(-90 180 112.6)">+</text>
<text x="41.8" y="119.8">GND</text>
<text x="43.3" y="115">D+</text>
<text x="43.9" y="117.4">ID</text>
<text x="65.7" y="115.2">C7</text>
<text x="65.9" y="117.9">10µF</text>
<text x="81.9" y="119">MCP73831</text>
<text x="94.5" y="115">VSS</text>
<text x="113.6" y="119.7">10K</text>
<text x="113.6" y="116.8">R7</text>
<text x="120.1" y="115.6" transform="rotate(-90 120.1 115.6)">+</text>
<text x="123.9" y="116.4">C6</text>
<text x="124.1" y="119.6">10µF</text>
<text x="135.9" y="119.7">1M</text>
<text x="135.9" y="116.8">R8</text>
<text x="158.3" y="119">MIC5219 - 3.3</text>
<text x="158.7" y="115">En</text>
<text x="183.8" y="114.6">C10</text>
<text x="184" y="117.3">10µF</text>
<text x="194.4" y="116.7">100nF</text>
<text x="196.5" y="114.3">C5</text>
<text x="40.9" y="122.1">Shield</text>
<text x="137.6" y="124.5">VBATT_LVL</text>
<text x="169.1" y="122.1">470pF</text>
<text x="169.3" y="120.6">C15</text>
<text x="38.4" y="126.7">C8320-05BFDIB0R</text>
<text x="40.1" y="131.5">CON1</text>
<text x="135.9" y="129.2">R9</text>
<text x="40.7" y="133.3">3P</text>
<text x="62.3" y="137.4">PWR_Dallas</text>
<text x="135.9" y="132.1">470K</text>
<text x="59.5" y="143.8">R2</text>
<text x="94.1" y="142.1">+3V</text>
<text x="44.4" y="149.2">VDD</text>
<text x="59.5" y="146.2">4K7</text>
<text x="81.3" y="148.5">SD3</text>
<text x="44.2" y="153.9">GND</text>
<text x="45.4" y="151.5">DQ</text>
<text x="63.5" y="151.5">DS18B20</text>
<text x="81.3" y="151.4">A905013</text>
<text x="134.3" y="153">10K</text>
<text x="134.4" y="151.3">R14</text>
<text x="143" y="154.3">IC6</text>
<text x="40.9" y="158">SD1</text>
<text x="41.1" y="160.3">DS18B20</text>
<text x="63.5" y="161">PWR_DHT22</text>
<text x="98.8" y="161">LDR</text>
<text x="124.2" y="161">ATSHA204A</text>
<text x="143" y="156.7">ATSHA204A</text>
<text x="143.5" y="161">SDA</text>
<text x="150.8" y="159.2">Vcc</text>
<text x="163.1" y="159">C13</text>
<text x="163.3" y="160.8">100nF</text>
<text x="59.5" y="167.4">R6</text>
<text x="94.8" y="167.4">R5</text>
<text x="151" y="162.7">Gnd</text>
<text x="46" y="170.8">DHT22</text>
<text x="47.2" y="168.5">SD2</text>
<text x="59.5" y="169.8">4K7</text>
<text x="94.8" y="169.8">10K</text>
<text x="63.5" y="176.2">DHT22</text>
</g>
<g font-size="1.3" fill="#c80000">
<text x="203.1" y="29">1</text>
<text x="209.1" y="29">2</text>
<text x="72.9" y="34.3">2</text>
<text x="75.9" y="34.3">1</text>
<text x="113.9" y="31.7">2</text>
<text x="144.4" y="31.7">2</text>
<text x="148" y="31.7">2</text>
<text x="151.5" y="31.7">2</text>
<text x="155" y="31.7">2</text>
<text x="168.1" y="33.8">2</text>
<text x="171.2" y="33.8">1</text>
<text x="204.6" y="34.9">2</text>
<text x="207.6" y="34.9">1</text>
<text x="269.6" y="34.3">6</text>
<text x="64.6" y="40.8">2</text>
<text x="67.7" y="40.8">1</text>
<text x="73" y="40.8">20</text>
<text x="82.1" y="37">18</text>
<text x="84.5" y="37">6</text>
<text x="86.8" y="37">4</text>
<text x="93.9" y="40.8">22</text>
<text x="113.9" y="37.9">1</text>
<text x="144.4" y="37.9">1</text>
<text x="148" y="37.9">1</text>
<text x="151.5" y="37.9">1</text>
<text x="155" y="37.9">1</text>
<text x="165.9" y="37.3">16</text>
<text x="172.7" y="37.3">8</text>
<text x="197.2" y="40.8">4</text>
<text x="215" y="40.8">3</text>
<text x="269.6" y="36.7">5</text>
<text x="269.6" y="39.1">4</text>
<text x="269.6" y="41.4">3</text>
<text x="50.5" y="44.4">1</text>
<text x="53.6" y="44.4">2</text>
<text x="59.2" y="46.4">1</text>
<text x="73.8" y="44.4">8</text>
<text x="73.8" y="46.7">7</text>
<text x="93.9" y="46.7">29</text>
<text x="93.9" y="43.2">19</text>
<text x="115.2" y="46.7">2</text>
<text x="118.3" y="46.7">1</text>
<text x="197.2" y="45.6">6</text>
<text x="197.2" y="43.2">5</text>
<text x="215" y="45.6">1</text>
<text x="215" y="43.2">2</text>
<text x="269.6" y="43.8">2</text>
<text x="269.6" y="46.1">1</text>
<text x="59.2" y="51.4">2</text>
<text x="73" y="49.1">17</text>
<text x="73" y="51.4">16</text>
<text x="73" y="53.8">15</text>
<text x="93.9" y="53.8">26</text>
<text x="93.9" y="51.4">27</text>
<text x="93.9" y="49.1">28</text>
<text x="133.7" y="53.8">1</text>
<text x="139.7" y="53.8">8</text>
<text x="161.2" y="53.8">11</text>
<text x="161.2" y="50.2">10</text>
<text x="177.4" y="53.8">9</text>
<text x="50.5" y="56.1">1</text>
<text x="53.6" y="56.1">2</text>
<text x="73" y="56.1">14</text>
<text x="73" y="58.5">13</text>
<text x="93.9" y="56.1">25</text>
<text x="93.9" y="58.5">24</text>
<text x="114.9" y="57.3">2</text>
<text x="114.9" y="54.9">1</text>
<text x="133.7" y="58.5">3</text>
<text x="133.7" y="56.1">2</text>
<text x="139.7" y="56.1">7</text>
<text x="139.7" y="58.5">6</text>
<text x="161.2" y="58.5">13</text>
<text x="161.2" y="56.1">12</text>
<text x="178.8" y="58.5">7</text>
<text x="73" y="60.8">12</text>
<text x="93.9" y="60.8">23</text>
<text x="93.9" y="64.3">11</text>
<text x="133.7" y="60.8">4</text>
<text x="139.7" y="60.8">5</text>
<text x="161.2" y="60.8">14</text>
<text x="162" y="65.5">4</text>
<text x="162" y="63.2">3</text>
<text x="263.4" y="60.8">2</text>
<text x="266.4" y="60.8">1</text>
<text x="270.8" y="63.5">2</text>
<text x="93.9" y="66.7">10</text>
<text x="93.9" y="69">9</text>
<text x="93.9" y="71.4">2</text>
<text x="162" y="70.2">6</text>
<text x="162" y="67.9">5</text>
<text x="260.1" y="69.6">4</text>
<text x="260.1" y="67.3">3</text>
<text x="93.9" y="76.1">32</text>
<text x="93.9" y="73.8">1</text>
<text x="161.2" y="77.3">15</text>
<text x="162" y="74.9">2</text>
<text x="260.1" y="76.7">7</text>
<text x="260.1" y="74.4">6</text>
<text x="260.1" y="72">5</text>
<text x="82.1" y="83.2">21</text>
<text x="84.5" y="83.2">5</text>
<text x="86.8" y="83.2">3</text>
<text x="93.9" y="80.8">30</text>
<text x="93.9" y="78.5">31</text>
<text x="162" y="79.7">1</text>
<text x="260.1" y="79.1">8</text>
<text x="270.8" y="81.4">1</text>
<text x="122" y="101.4">1</text>
<text x="257.8" y="99.7">1</text>
<text x="261.5" y="99.7">2</text>
<text x="57.3" y="103.8">1</text>
<text x="62.1" y="103.8">2</text>
<text x="69.1" y="103.8">1</text>
<text x="75.1" y="103.8">2</text>
<text x="122" y="103.8">2</text>
<text x="257.8" y="104.4">5</text>
<text x="257.8" y="102">3</text>
<text x="261.5" y="104.4">6</text>
<text x="261.5" y="102">4</text>
<text x="46.3" y="113.2">2</text>
<text x="46.3" y="110.8">1</text>
<text x="80.8" y="113.2">1</text>
<text x="80.8" y="110.8">4</text>
<text x="98.6" y="113.2">5</text>
<text x="98.6" y="110.8">3</text>
<text x="139.6" y="110.8">1</text>
<text x="145.6" y="110.8">2</text>
<text x="157.3" y="113.2">2</text>
<text x="157.3" y="110.8">1</text>
<text x="172.7" y="113.2">4</text>
<text x="172.7" y="110.8">5</text>
<text x="180.9" y="113.5">1</text>
<text x="192.1" y="113.2">1</text>
<text x="46.3" y="117.9">4</text>
<text x="46.3" y="115.5">3</text>
<text x="62.7" y="117.9">2</text>
<text x="62.7" y="114">1</text>
<text x="98.6" y="115.5">2</text>
<text x="110.4" y="115.2">1</text>
<text x="120.9" y="116.4">1</text>
<text x="132.7" y="115.2">1</text>
<text x="157.3" y="115.5">3</text>
<text x="175" y="119.7">1</text>
<text x="180.9" y="117.3">2</text>
<text x="192.1" y="116.4">2</text>
<text x="46.3" y="122.6">6,7,8,9</text>
<text x="46.3" y="120.3">5</text>
<text x="110.4" y="121.4">2</text>
<text x="120.9" y="120.3">2</text>
<text x="132.7" y="121.4">2</text>
<text x="175" y="122.9">2</text>
<text x="132.7" y="127.6">1</text>
<text x="44.5" y="137.9">3</text>
<text x="132.7" y="133.8">2</text>
<text x="44.5" y="140.2">2</text>
<text x="44.5" y="142.6">1</text>
<text x="57.4" y="141.1">1</text>
<text x="48.6" y="149.7">3</text>
<text x="57.4" y="147.3">2</text>
<text x="139.7" y="149.9">1</text>
<text x="48.6" y="152">2</text>
<text x="48.6" y="154.4">1</text>
<text x="92.7" y="150.5">1</text>
<text x="92.7" y="156.7">2</text>
<text x="139.7" y="156.2">2</text>
<text x="142" y="161.5">1</text>
<text x="153.9" y="159.7">2</text>
<text x="160.9" y="159.1">1</text>
<text x="57.4" y="164.7">1</text>
<text x="92.7" y="164.7">1</text>
<text x="153.9" y="163.2">3</text>
<text x="160.9" y="162.3">2</text>
<text x="50.4" y="172.9">1</text>
<text x="57.4" y="170.9">2</text>
<text x="92.7" y="170.9">2</text>
<text x="50.4" y="180">4</text>
<text x="50.4" y="177.6">3</text>
<text x="50.4" y="175.3">2</text>
</g>
</svg>
